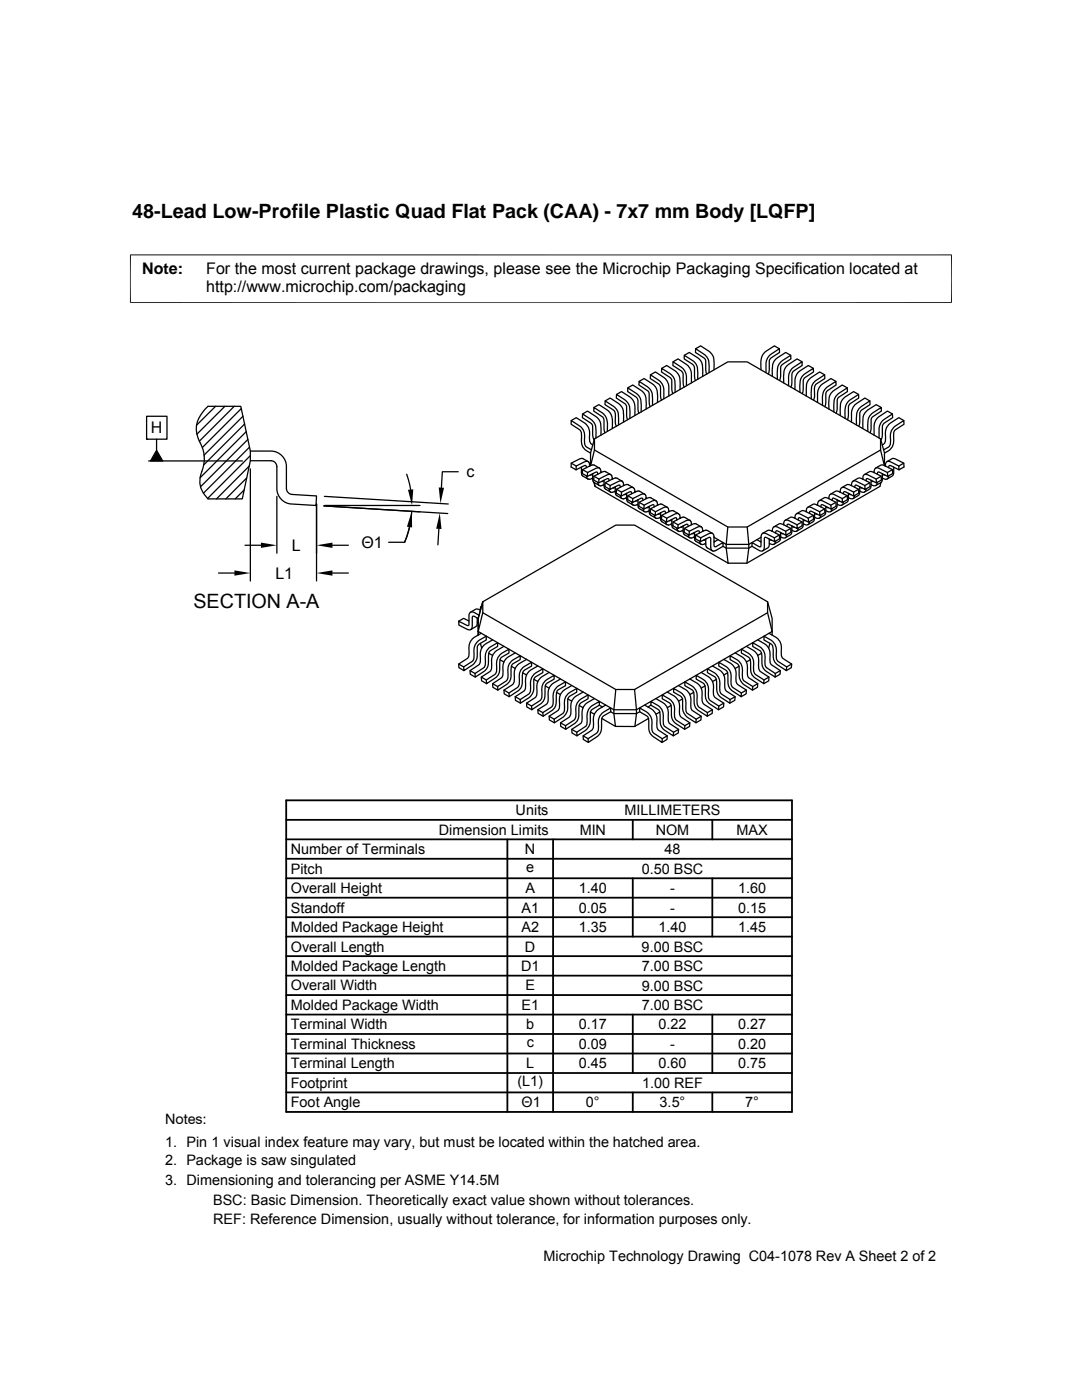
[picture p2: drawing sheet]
<svg xmlns="http://www.w3.org/2000/svg" width="216mm" height="279mm" viewBox="0 0 216 279" stroke-linecap="round" stroke-linejoin="round" font-family="sans-serif">
<g fill="none" stroke="#000" stroke-width=".25">
<path d="M123 78.7l1-.6a3.6 3.6 0 0 1 2.7 3v1.8M125.3 77.4l1-.6a3.7 3.7 0 0 1 2.6 2.5v2.3M127.5 76.1l1-.6a3.8 3.8 0 0 1 2.6 2.4l.1 2.4M129.8 74.8l1-.6a3.7 3.7 0 0 1 2.7 2.9v1.9M132 73.5l1-.6a3.5 3.5 0 0 1 2.7 2.9v1.9M132.5 79.6a4.4 4.4 0 0 0-.7-3.4l-2-1.4v.7l1.9 1.4 .1 .4v1.7l.2 .9M134.3 72.2l1-.6a3.7 3.7 0 0 1 2.7 2.9v1.9M134.7 78.3v-1.4a2.5 2.5 0 0 0-1-2.3l-1.7-1.1v.7l1.7 1.1 .3 .5a5.8 5.8 0 0 0 .3 2.7M136.5 70.9l1-.6a3.6 3.6 0 0 1 2.6 2.4l.1 2.4M137 77a4.4 4.4 0 0 0-.7-3.4l-2-1.4v.7l1.6 1.1 .4 .5v1.9l.2 .9M138.8 69.6l1-.6a3.6 3.6 0 0 1 2.7 2.9v1.9M139.3 75.7l-.1-1.3a2.62 2.62 0 0 0-1-2.4l-1.7-1.1v.7l2 1.4 .1 .4v1.7l.2 .8"/>
<path d="M141.5 74.4v-1.4a2.56 2.56 0 0 0-1-2.3l-1.7-1.1v.7l1.9 1.4 .1 2.1 .2 .9M152.8 74.4a4.4 4.4 0 0 1 .7-3.4l2-1.4 .1 .7-1.7 1.1-.4 .5v1.9l-.2 .9M155.1 75.7v-1.4a2.59 2.59 0 0 1 1-2.3l1.7-1.1v.7l-1.7 1.1-.3 .5a5.8 5.8 0 0 1-.2 2.7M155.5 69.6l-1-.6a3.6 3.6 0 0 0-2.7 2.9v1.9M157.3 77a4.4 4.4 0 0 1 .7-3.4l2-1.4 .1 .7-2 1.4-.1 .4v1.7l-.2 .9M157.8 70.9l-1-.6a3.8 3.8 0 0 0-2.6 2.4l-.1 2.4M159.6 78.3v-1.3a2.6 2.6 0 0 1 1-2.4l1.7-1.1v.7l-1.8 1.2-.2 .4v1.9l-.2 .8M160 72.2l-1-.6a3.7 3.7 0 0 0-2.6 2.4v2.4M161.9 79.6v-1.3a2.58 2.58 0 0 1 1-2.4l1.6-1.1 .1 .7-1.7 1.1a2.17 2.17 0 0 0-.4 1.9l-.2 1.4M162.3 73.5l-1-.6a3.7 3.7 0 0 0-2.7 2.9v1.9M164.5 74.8l-.9-.6a3.8 3.8 0 0 0-2.7 2.5v2.3M166.8 76.1l-1-.6a3.7 3.7 0 0 0-2.7 2.9v1.9"/>
<path d="M169.1 77.4l-1-.6a3.9 3.9 0 0 0-2.6 2.5l-.1 2.3M171.3 78.7l-1-.6a3.8 3.8 0 0 0-2.6 2.5l-.1 2.3M29.3 83.1h4v4.6h-4zM29.3 87.7h.1M29.7 92h18.7M31.2 87.7v2.2M31.2 89.9l1.3 2.1h-2.5zM40.9 81.6l.6-.5h6.5l2 8.9v1.9l-1.7 7.7h-6.8a5 5 0 0 1-1-6.2 6.9 6.9 0 0 0-.8-5.6 5.3 5.3 0 0 1 1.2-6.2zM43 81.1l-3.8 3.8M44.9 81.1l-5.6 5.6M46.7 81.1l-6.9 7M48.2 81.5l-7.8 7.8"/>
<path d="M48.5 83.1l-7.8 7.7M48.7 97.8l-1.8 1.8M48.8 84.6l-8.1 8.2M49.1 86.1l-9.2 9.3M49.2 95.4l-4.1 4.2M49.5 87.7l-9.5 9.5M49.7 93l-6.5 6.6M49.8 89.2l-9.2 9.2M50 90.9l-8.6 8.6M50 90h4.1a3.1 3.1 0 0 1 3 3.1v4.4l.4 .8 .8 .4 4.9 .3-.1 1.9-4.9-.3a3.1 3.1 0 0 1-3-3.1v-4.7a1.2 1.2 0 0 0-1.1-.9h-4.1M50 93.6v22.4M55.2 99.1v11.3"/>
<path d="M64.7 99.1l24.8 1.5M81.2 94.6l.7 3.1M91.4 94.1h-3.1l-.2 3.2M114 83.9l1-.5 1.7 1a3.6 3.6 0 0 1 .9 3.5l.2 .4 .5 .5M114 92.4l1 .6M116 93.2l.1 1.6 1.2 .8M116.2 93.7l1 .6M116.2 82.6l1-.6a3.9 3.9 0 0 1 2.6 2.5l.1 2.3M117 95l.3 .6M117.3 92.1l-1.3-.6-2 .9v.8l.9 .6M117.3 92.1l-.7 .1-1.6 .8-.1 .8 1.9-.9 .2 .1v.3M117.3 92.1l.3 .3v.6"/>
<path d="M117.6 92.9l.2 .1M118 89.8l-.9-.6a1.99 1.99 0 0 1-.4-1.9 2.39 2.39 0 0 0-1-2.3l-1.7-1.1v.8l1.6 1a2.19 2.19 0 0 1 .4 2 2.51 2.51 0 0 0 1.8 2.7M118.3 94.6l-.5 .2M118.3 94.6l.1 1.5 1.2 .8M118.3 95.4l-.4 .2h-.6M118.5 95l1 .6M118.5 81.3l1-.5a3.6 3.6 0 0 1 2.7 2.9v1.8M118.5 96.3l.2 .8 26.6 15.3M118.6 87.6l26.6-15.4h3.9l26.6 15.4v2.2l-26.6 15.4h-3.9l-26.6-15.4zM118.6 87.6l-.8 2.8v2.5M118.6 89.8l-.7 3.1M118.9 87.4v-1.4a2.59 2.59 0 0 0-1-2.3l-1.7-1.1v.8l1.7 1 .3 .5a5.7 5.7 0 0 0 .3 2.9"/>
<path d="M119.3 96.3l.3 .6M119.6 93.4l-1.3-.6-2.1 .9v.8l1 .6M119.6 93.4l-.7 .1-1.7 .8v.8l1.8-.9 .2 .1 .1 .4M119.6 93.4l.3 .5v.4M119.9 94.2l.1 .1M120.5 95.9l-.5 .2M120.5 95.8l.1 1.6 1.2 .8M120.5 96.7l-.6 .3-.3-.1M120.8 96.3l1 .6M120.8 80l1-.6a3.6 3.6 0 0 1 2.6 2.9v1.9M121.2 86.1a4 4 0 0 0-1-3.7l-1.7-1.1v.7l1.9 1.4 .1 .4v1.8l.2 .8M121.5 97.6l.3 .6"/>
<path d="M121.9 94.7l-1.4-.6-2 .9v.8l1 .6M121.9 94.7l-.7 .1-1.7 .8v.8l1.8-.9 .2 .1v.3M121.9 94.7l.2 .3 .1 .6M122.2 95.5l.1 .1M122.8 97.2l-.5 .2M122.8 97.2l.1 1.5 1.2 .8M122.8 98l-.4 .2h-.6M123 97.6l1 .6M123.4 84.8v-1.4a2.47 2.47 0 0 0-1-2.3l-1.6-1.1-.1 .8 1.7 1a2.18 2.18 0 0 1 .4 1.9l.2 1.4M123.8 98.9l.3 .6M124.1 96l-.7 .1-1.6 .8-.1 .8 1.8-.9 .2 .1 .1 .4M124.1 96l.2 .3 .1 .6"/>
<path d="M124.1 96l-1.3-.6-2 .9-.1 .8 1 .6M124.4 96.8l.1 .1M125 98.6l-.5 .1M125 98.4l.1 1.6 1.2 .8M125 99.3l-.6 .3-.3-.1M125.3 98.9l1 .6M125.7 83.5v-1.4a2.54 2.54 0 0 0-1-2.3l-1.7-1.1v.7l1.8 1.2 .2 .4v1.9l.2 .9M126.4 97.3l-.7 .1-1.7 .8v.8l1.8-.9 .2 .1v.4M126.4 97.3l-1.3-.6-2.1 .9v.8l1 .6M126.4 97.3l.3 .5v.4M126.7 98.1l.1 .1M127.3 99.8l-.5 .2"/>
<path d="M127.3 99.8l.1 1.5 1.2 .8M128 82.2v-1.3a2.58 2.58 0 0 0-1-2.4l-1.7-1.1-.1 .7 2 1.4 .1 .4v1.7l.2 .9M128.6 98.6h-.3l-.4 .1-1.6 .8-.1 .8 1.8-.9 .2 .1 .1 .4M128.6 98.6l.2 .3 .1 .6M128.6 98.6l-1.3-.6-2 .9-.1 .8 1 .6M128.9 99.4l.1 .1M130.2 80.9v-1.4a2.49 2.49 0 0 0-1-2.3l-1.7-1.1v.7l1.9 1.4 .1 2.1 .2 .9M130.9 99.9l-.7 .1-1.7 .8v.8l1.8-.9 .2 .1v.4M130.9 99.9l.3 .5v.4M130.9 99.9l-1.3-.6-2.1 .9v.8l1 .6M163.4 99.9l1.4-.6 2 .9v.8l-1 .6M164.1 80.9v-1.3a2.68 2.68 0 0 1 1-2.4l1.7-1.1v.7l-1.8 1.2-.2 .4v1.9l-.2 .9"/>
<path d="M165.4 99.5l.2-.8 .4-.1 2.1 .9v.8l-1.8-.9-.2 .1v.4M165.4 99.4l-.1 .1M165.7 98.6l1.3-.6 2.1 .9v.8l-1 .6M166.4 82.2v-1.4a2.55 2.55 0 0 1 1-2.3l1.7-1.1v.7l-1.7 1.1-.3 .5a5.8 5.8 0 0 1-.3 2.8M167 99.8l.5 .2M167 99.8l-.1 1.5-1.2 .8M167.7 98.1l-.1 .1M167.7 98.2a.69 .69 0 0 1 .1-.8 .69 .69 0 0 1 .9 0l1.6 .8v.8l-1.7-.9-.3 .1v.4M168 97.3l1.3-.6 2 .9v.8l-1 .6M168.6 83.5a4 4 0 0 1 1-3.7l1.7-1.1v.7l-1.9 1.4-.1 .4v1.7l-.2 .9M169.1 98.9l-1 .6M169.3 98.6l.5 .1"/>
<path d="M169.3 98.4l-.1 1.6-1.2 .8M169.9 96.9a.69 .69 0 0 1 .2-.8 .69 .69 0 0 1 .8 0l1.7 .8v.8l-1.8-.9-.2 .1v.4M169.9 96.8l-.1 .1M170.2 96l1.3-.6 2.1 .9v.8l-1 .6M170.6 98.9l-.1 .4a.7 .7 0 0 1-1.2 0M170.9 84.8v-1.3a2.56 2.56 0 0 1 1-2.4l1.7-1.1v.8l-1.7 1-.3 .5v1.9l-.2 .9M171.3 97.6l-1 .6M171.6 97.2l-.2 1.5-1.2 .8M171.6 97.2l.4 .2M172.2 95.6a.69 .69 0 0 1 .2-.8 .69 .69 0 0 1 .8 0l1.6 .8 .1 .8-1.8-.9-.3 .1v.3M172.2 95.5l-.1 .1M172.5 94.7l1.3-.6 2 .9 .1 .8-1 .6"/>
<path d="M172.8 97.6l-.1 .4a.72 .72 0 0 1-1.1 0M173.1 86.1v-1.4a2.56 2.56 0 0 1 1-2.3l1.7-1.1 .1 .7-2 1.4-.1 2.2-.2 .8M173.6 96.3l-1 .6M173.6 80l-1-.6a3.7 3.7 0 0 0-2.7 2.9v1.9M173.8 95.8l-.1 1.6-1.2 .8M173.8 95.9l.5 .2M174.4 94.3a.69 .69 0 0 1 .2-.8 .69 .69 0 0 1 .8 0l1.7 .8v.8l-1.8-.9-.2 .1v.4M174.4 94.2l-.1 .1M174.7 93.4l1.3-.6 2.1 .9v.8l-1 .6M175.1 96.3l-.1 .3a.71 .71 0 0 1-1.2 .1M175.4 87.4a4.5 4.5 0 0 1 .7-3.4l2-1.4v.8l-1.7 1-.3 .5a5.7 5.7 0 0 1-.3 2.9M175.7 87.6l.8 2.8v2.5l-.8-3.1"/>
<path d="M175.8 96.3l-.2 .8-26.6 15.3h-3.7M175.8 95l-1 .6M175.8 81.3l-1-.5a3.6 3.6 0 0 0-2.6 2.8l-.1 1.9M176.1 94.6l.5 .2M176.1 94.6l-.1 1.5-1.2 .8M176.3 89.8l1-.6a1.97 1.97 0 0 0 .4-1.8 2.48 2.48 0 0 1 .9-2.4l1.7-1.1 .1 .8-1.7 1a1.94 1.94 0 0 0-.4 1.9 2.62 2.62 0 0 1-1.8 2.8M176.7 93l.2-.8 .2-.1 .6 .1 1.6 .8 .1 .8-1.8-.9-.2 .1-.1 .3M176.7 92.9l-.1 .1M177 92.1l1.3-.6 2 .9 .1 .8-1 .6M177.3 95l-.1 .4a.72 .72 0 0 1-1.1 0M178.1 93.7l-1 .6M178.1 82.6l-1-.6a3.7 3.7 0 0 0-2.7 2.9v1.9"/>
<path d="M178.3 93.2l-.1 1.6-1.2 .8M180.3 83.9l-1-.5-1.6 1a3.5 3.5 0 0 0-1 3.4l-.1 .5-.6 .5M180.3 92.4l-1 .6M43.6 114.4h3.2M48.9 108.8h3.2M63.2 100.6v15.4M64.6 101l24.7 1.5M64.7 100.9h19.1M66.3 108.8h3.2M66.3 114.4h3.2M81.7 105.2l-.9 3M82.2 102a18.3 18.3 0 0 1-1.5 6.2h-3.1"/>
<path d="M87.6 105.6l-.2 3.1M126 100.2l.1 .4 .2 .2M127.3 100.6l-.4 .2h-.6M127.5 100.2l1 .6M128.3 101.5l.3 .6M129.5 101l.1 1.6 1.3 .8M129.5 101.9l-.4 .2h-.5M129.5 101.2l-.4 .1M129.8 101.5l1 .6M130.5 102.8l.4 .6M131.2 100.7l.1 .1M131.8 102.4l.1 1.5 1.2 .8"/>
<path d="M131.8 103.2l-.4 .2h-.5M131.8 102.4l-.5 .2M132 102.8l1 .6M132.8 104.1l.3 .6M133.1 101.2l-1.3-.6-2 .9v.8l.9 .6M133.1 101.2h-.3l-.4 .1-1.6 .8-.1 .8 1.8-.9 .3 .1v.4M133.1 101.2l.2 .3 .2 .6M133.5 102v.1M134 103.7l.2 1.5 1.2 .8M134 104.5l-.4 .2h-.5M134 103.8l-.4 .1M134.3 104.2l1 .5"/>
<path d="M135 105.4l.4 .6M135.4 102.5l-.7 .1-1.7 .8v.8l1.8-.9 .2 .1v.4M135.4 102.5l-1.3-.6-2.1 .9v.8l1 .6M135.4 102.5l.2 .3 .1 .6M135.7 103.3l.1 .1M136.3 105l.1 1.5 1.2 .8M136.3 105.8l-.6 .3-.3-.1M136.3 105.1l-.5 .1M136.5 105.5l1 .5M137.3 106.7l.1 .4 .2 .2M137.6 103.8l-1.3-.6-2 1v.7l1 .6M137.6 103.8l-.7 .1-1.6 .8v.8l1.8-.9 .2 .1v.4"/>
<path d="M137.6 103.8l.3 .5 .1 .4M138 104.6l.1 .1M138.6 106.4l-.5 .1M138.6 106.3l.1 1.5 1.2 .8M138.6 107.1l-.4 .2h-.6M138.8 106.8l1 .5M139.6 108l.3 .6M139.9 105.1l.2 .3 .1 .6M139.9 105.1l-1.3-.6-2.1 1v.7l1 .6M139.9 105.1l-.7 .1-1.7 .8v.8l1.8-.9 .2 .1 .1 .4M140.2 105.9l.1 .1M140.8 107.6l.1 1.5 1.2 .8"/>
<path d="M140.8 108.4l-.4 .2h-.5M140.8 107.7l-.5 .1M142.2 106.4l-.7 .1-1.7 .8v.8l1.9-.8 .1 .2v2l.3 .4M142.2 106.4l.3 .5v2.1l.4 .1 1.4-.8v.7l-1.6 .9h-.6M142.2 106.4l-1.3-.6-2.1 1v.7l1 .6M142.5 107.2l2.4 1.4h4.5l2.4-1.4M142.5 108l.1 .1M143.3 107.7l-.8 .5M144.3 109l.6 .4h4.5l.7-.4M145.2 105.2l-.3 4.2 .4 3M149.1 105.2l.3 4.2-.4 3M150.1 108.3l1.3 .8h.3l.2-2.2 .1-.3 .3-.2 .6 .1 1.6 .8 .1 .8-2-.8-.1 .2v1.7a.64 .64 0 0 1-.3 .7 .64 .64 0 0 1-.8-.1l-1.3-.8z"/>
<path d="M151 107.7l.8 .5M151.8 108l-.1 .1M152.2 106.4l1.3-.6 2 1 .1 .7-1 .6M153.5 107.6l-.1 1.5-1.2 .8M153.5 107.7l.5 .1M154.1 105.9l-.1 .1M154.1 106l.2-.8 .4-.1 .4 .1 1.7 .8v.8l-1.8-.9-.2 .1v.4M154.4 105.1l1.3-.6 2.1 1v.7l-1 .6M154.8 108l-.1 .4a.72 .72 0 0 1-1.2 0M155.5 106.8l-1 .5M155.8 106.3l-.1 1.5-1.2 .8M155.8 106.4l.5 .1"/>
<path d="M156.4 104.6l-.1 .1M156.4 104.7a.68 .68 0 0 1 .2-.8 .68 .68 0 0 1 .8 0l1.6 .8 .1 .8-1.8-.9-.2 .1-.1 .4M156.7 103.8l1.3-.6 2 1 .1 .7-1 .6M157 106.7a.69 .69 0 0 1-.4 .7 .69 .69 0 0 1-.8-.3M157.8 105.5l-1 .5M158 105.1l.5 .1M158 105l-.1 1.5-1.2 .8M158.6 103.3l-.1 .1M158.6 103.4a.7 .7 0 0 1 .2-.8 .7 .7 0 0 1 .8 0l1.7 .8v.8l-1.8-.9-.2 .1v.4M158.9 102.5l1.3-.6 2.1 .9v.8l-1 .6M159.3 105.4l-.1 .4a.74 .74 0 0 1-1.2 0M160 104.2l-1 .5"/>
<path d="M160.3 103.8l.5 .1M160.3 103.7l-.1 1.5-1.2 .8M160.9 102l-.1 .1M160.9 102.1a.68 .68 0 0 1 .2-.8 .68 .68 0 0 1 .8 0l1.7 .8v.8l-1.8-.9-.2 .1-.1 .4M161.2 101.2l1.3-.6 2 .9 .1 .8-1 .6M161.5 104.1l-.3 .6-.3 .1-.6-.3M162.3 102.8l-1 .6M162.5 102.4l.5 .2M162.5 102.4l-.1 1.5-1.2 .8M163.1 100.7l-.1 .1M163.1 100.8a.7 .7 0 0 1 .2-.8 .7 .7 0 0 1 .8 0l1.7 .8v.8l-1.8-.9-.2 .1v.4M163.8 102.8l-.1 .4a.72 .72 0 0 1-1.2 0"/>
<path d="M164.5 101.5l-.9 .6M164.8 101.2l.5 .1M164.8 101l-.1 1.6-1.2 .8M166.1 101.5l-.4 .6h-.5l-.4-.2M166.8 100.2l-1 .6M168.3 100.2l-.1 .4a.72 .72 0 0 1-1.2 0M91.5 132.5l1 .6M93.6 124l-1.1-.6-1 .6M93.8 133.8l1 .6M95 128.3l.6-.5 1.4-.8v.7l-1.4 .8-.3 .5a4.4 4.4 0 0 1-.7 3.5l-2 1.3-.1-.7 1.7-1.1a1.98 1.98 0 0 0 .4-1.8l.1-1.3zM95.2 123.4l.2 .1M95.2 123.3l-.1 1.5-1.2 .8"/>
<path d="M95.2 124.2h.2M95.4 126v.8M95.6 122.8l-1-.6a.65 .65 0 0 0-.7 0 .65 .65 0 0 0-.3 .7l-.1 1.9-2-.8 .1 .8 1.6 .8 .6 .1 .2-.2 .2-.3 .1-2.1 .3-.1 .8 .4M95.9 128.4l.2 .9M95.9 121.8l-.9-.3-1.1 .7M96 126.4a3.1 3.1 0 0 0-2.4 3.8l-.1 .9-.3 .3-1.7 1.1 .1 .7 1 .6M96 135.1l1 .6M96.1 120.9l-.2 .2-.1 .7M96.3 122.3l-.9 3.7M96.3 120.1l26.6-15.3h3.7l26.6 15.3v2.2l-26.6 15.3h-3.7l-26.6-15.3zM97.3 129.6l.6-.5 1.4-.8v.7l-1.6 .9a4.4 4.4 0 0 0-.3 2.6l-.4 1.1-2.2 1.5v-.7l1.7-1.1a2.02 2.02 0 0 0 .3-1.9l.2-1.2zM97.5 130.4l.8 .4"/>
<path d="M98.3 136.4l1 .6M98.3 127.7a3.1 3.1 0 0 0-2.5 2.6v.6a1.98 1.98 0 0 1-.3 1.8l-1.7 1.1v.8l1 .5M99.5 130.9l.6-.5 1.5-.8v.7l-1.5 .8a1.34 1.34 0 0 0-.4 1.5 2.81 2.81 0 0 1-.9 2.7l-1.7 1.1-.1-.7 1.7-1.1a2.15 2.15 0 0 0 .4-1.9l.1-1.2zM99.8 131.7l.7 .4M100.6 129a3.1 3.1 0 0 0-2.5 2.5v.6a2.19 2.19 0 0 1-.4 1.9l-1.7 1.1 .1 .8 1 .5M100.6 137.7l1 .6M101.8 132.2l.6-.5 1.4-.8v.7l-1.4 .8a1.35 1.35 0 0 0-.4 1.5 2.77 2.77 0 0 1-1 2.8l-1.7 1v-.7l1.7-1.1a2.1 2.1 0 0 0 .3-1.9l.2-1.2zM102 133l.8 .4M102.8 130.3a3.1 3.1 0 0 0-2.4 2.6l-.1 .6a1.98 1.98 0 0 1-.3 1.8l-1.7 1.1v.8l1 .5M102.8 139l1 .6M104.1 133.5l2-1.3v.7l-1.4 .8a1.36 1.36 0 0 0-.5 1.5 2.78 2.78 0 0 1-.9 2.7l-1.7 1.1v-.7l1.6-1.1a2.21 2.21 0 0 0 .4-1.9l.2-1.2zM104.3 134.3l.8 .4"/>
<path d="M105.1 131.6l-1.4 .8a2.63 2.63 0 0 0-1.1 2.9l-.1 1-.3 .4-1.6 1v.8l1 .5M106.3 134.8l.6-.5 1.4-.8v.7l-1.5 .9-.3 .5a4.5 4.5 0 0 1-.7 3.4l-2 1.3v-.7l1.7-1.1a1.98 1.98 0 0 0 .3-1.8l.2-1.2zM106.5 135.6l.8 .4M107.3 132.9a3.1 3.1 0 0 0-2.4 2.6v.6a2.03 2.03 0 0 1-.4 1.9l-1.7 1v.8l1 .5M108.6 136.1l.6-.5 1.4-.8v.7l-1.4 .8a1.32 1.32 0 0 0-.5 1.5 2.79 2.79 0 0 1-.9 2.7l-1.7 1.1v-.7l1.6-1.1a2.12 2.12 0 0 0 .4-1.9l.2-1.2zM108.8 136.9l.8 .4M109.6 134.2l-1.4 .8a3.4 3.4 0 0 0-1.1 3.5l-.1 .4-.3 .4-1.6 1v.8l1 .5M110.8 137.4l.6-.5 1.4-.8v.7l-1.4 .8a1.34 1.34 0 0 0-.4 1.5 2.84 2.84 0 0 1-1 2.8l-1.6 1-.1-.7 1.7-1.1a2.15 2.15 0 0 0 .4-1.9l.1-1.2zM111 138.2l.8 .4M111.8 135.5a3.1 3.1 0 0 0-2.4 2.6v.6a2.19 2.19 0 0 1-.4 1.9l-1.7 1 .1 .8 1 .5M113.1 138.7l.6-.5 1.4-.8v.7l-1.4 .8-.4 .6a4.4 4.4 0 0 1-.7 3.4l-2 1.4v-.8l1.6-1.1a1.97 1.97 0 0 0 .4-1.8l.2-1.3zM113.3 139.5l.8 .4"/>
<path d="M114.1 136.8a3.1 3.1 0 0 0-2.5 2.6v.6a2.01 2.01 0 0 1-.3 1.9l-1.7 1v.8l1 .6M116.4 138.1l-1.4 .8a2.6 2.6 0 0 0-1.1 2.9l-.1 1-.3 .4-1.7 1.1 .1 .7 1 .5M118.6 139.4a3.1 3.1 0 0 0-2.4 2.6l-.1 .6a1.9 1.9 0 0 1-.3 1.9l-1.7 1.1v.7l1 .6M122.9 137.6l-.4 4 .3 3.4M126.6 137.6l.4 4-.3 3.4M129.9 140a3 3 0 0 1 2.5 3.2 2.07 2.07 0 0 0 .3 1.8l1.7 1.1-.1 .8-1.6-1.1a2.53 2.53 0 0 1-1-2.7 1.35 1.35 0 0 0-.4-1.5l-1.4-.9zM130.9 139.4l1.4 .8a3.5 3.5 0 0 1 1 3.5l.1 .4 .3 .4 1.7 1.1-.1 .7-1 .6M132.1 138.7a3.1 3.1 0 0 1 2.5 2.5v.6a2.16 2.16 0 0 0 .4 1.9l1.7 1.1-.1 .7-1.7-1a2.52 2.52 0 0 1-.9-2.7l-.2-1.3-1.7-1.1zM133.1 138.1a3.1 3.1 0 0 1 2.5 3.2 2.05 2.05 0 0 0 .4 1.9l1.6 1.1v.7l-1 .5M134.4 137.4a3.1 3.1 0 0 1 2.5 2.6v.6a1.9 1.9 0 0 0 .3 1.8l1.7 1.1v.8a3.9 3.9 0 0 1-2.7-4.8l-.4-.6-1.4-.8zM135.4 136.8a3.1 3.1 0 0 1 2.4 2.6l.1 .6a1.94 1.94 0 0 0 .3 1.9l1.7 1v.8l-1 .6M136.2 139.5l-.8 .4"/>
<path d="M136.7 136.1l1.3 .8a2.6 2.6 0 0 1 1.1 2.8l.1 1 .3 .4 1.7 1.1-.1 .7-1.7-1a2.49 2.49 0 0 1-.9-2.8 1.28 1.28 0 0 0-.5-1.5l-1.3-.8zM137.6 135.5l1.4 .8a2.6 2.6 0 0 1 1.1 2.9l.1 1 .3 .4 1.7 1-.1 .8-1 .5M138.4 138.2l-.8 .4M138.9 134.8l1.4 .8a3.4 3.4 0 0 1 1 3.4l.2 .5 .3 .3 1.6 1.1v.7l-1.7-1.1a2.45 2.45 0 0 1-.9-2.7 1.44 1.44 0 0 0-.5-1.5l-1.4-.8zM139.9 134.2l1.4 .8a3.4 3.4 0 0 1 1 3.5l.2 .4 .2 .4 1.7 1v.8l-1 .5M140.7 136.9l-.8 .4M141.2 133.5a3.1 3.1 0 0 1 2.4 3.1 2.15 2.15 0 0 0 .4 1.9l1.7 1.1-.1 .7-1.6-1a2.5 2.5 0 0 1-1-2.8 1.34 1.34 0 0 0-.4-1.5l-1.4-.8zM142.2 132.9l1.4 .8a3.4 3.4 0 0 1 1 3.4l.1 .5 .3 .4 1.7 1-.1 .8-1 .5M143 135.6l-.8 .4M143.4 132.2l1.4 .8a2.61 2.61 0 0 1 1.1 2.9l.1 1 .3 .3 1.6 1.1v.7l-1.7-1.1a2.51 2.51 0 0 1-.9-2.7 1.32 1.32 0 0 0-.5-1.5l-1.4-.8zM144.4 131.6a3.1 3.1 0 0 1 2.5 3.2 2.05 2.05 0 0 0 .4 1.9l1.6 1v.8l-1 .5M145.2 134.3l-.8 .4"/>
<path d="M145.7 130.9a3.1 3.1 0 0 1 2.4 2.5v.6a2.03 2.03 0 0 0 .4 1.9l1.7 1.1v.7a3.8 3.8 0 0 1-2.7-4.8l-.3-.4-1.5-.9zM146.7 139l-1 .6M146.7 130.3a3.1 3.1 0 0 1 2.4 3.2 1.9 1.9 0 0 0 .4 1.8l1.7 1.1v.8l-1 .5M147.5 133l-.8 .4M147.9 129.6l1.4 .8a2.59 2.59 0 0 1 1.1 2.8l.1 1 .3 .4 1.6 1.1v.7l-1.7-1.1a2.48 2.48 0 0 1-.9-2.7 1.28 1.28 0 0 0-.5-1.5l-1.4-.8zM148.9 137.7l-1 .6M148.9 129l1.4 .8a2.6 2.6 0 0 1 1.1 2.9l.1 1 .3 .3 1.6 1.1v.8l-1 .5M149.7 131.7l-.8 .4M150.2 128.3a3.1 3.1 0 0 1 2.4 2.5l.1 .6a1.98 1.98 0 0 0 .3 1.9l1.7 1.1v.7l-1.7-1.1a2.47 2.47 0 0 1-1-2.7 1.35 1.35 0 0 0-.4-1.5l-1.4-.8zM151.2 136.4l-1 .6M151.2 127.7a3.1 3.1 0 0 1 2.4 2.6l.1 .6a1.98 1.98 0 0 0 .3 1.8l1.7 1.1v.8l-1 .5M152 130.4l-.8 .4"/>
<path d="M152.4 127a3.1 3.1 0 0 1 2.5 3.1 2.15 2.15 0 0 0 .4 1.9l1.7 1.1-.1 .7-1.7-1.1a2.49 2.49 0 0 1-.9-2.7 1.35 1.35 0 0 0-.4-1.5l-1.5-.8zM153.2 120.1l.9 3.3v2.6l-27.1 15.6h-4.5l-27.1-15.6v-2.6l.9-3.3-.9 3.3v2.6M153.2 122.3l.9 3.7v.7M153.4 135.1l-1 .6M153.4 126.4a3.1 3.1 0 0 1 2.5 2.5v.6a2.19 2.19 0 0 0 .4 1.9l1.7 1.1-.1 .7-1 .6M153.6 128.4l-.2 .9M155.7 133.8l-1 .6M158 132.5l-1 .6M105.1 140.3l1 .6M107.3 141.6l1 .6M109.6 142.9l1 .6M111.8 144.3l1 .5"/>
<path d="M114.1 145.6l1 .5M115.4 140l.6-.5 1.3-.8v.7l-1.3 .9a1.28 1.28 0 0 0-.5 1.4 2.8 2.8 0 0 1-.9 2.8l-1.7 1-.1-.7 1.7-1.1a2.23 2.23 0 0 0 .4-1.9l.1-1.2zM115.6 140.8l.8 .4M116.4 146.9l.9 .5M117.6 141.3l.6-.5 1.4-.8v.7l-1.6 1-.2 .4a4.4 4.4 0 0 1-.7 3.4l-2 1.4v-.8l1.7-1.1a1.9 1.9 0 0 0 .3-1.8l.2-1.3zM117.8 142.1l.8 .4M119.6 140.7l.6 .4M119.9 142.6l.6-.5 1.4-.8v.7l-1.6 1a4.2 4.2 0 0 0-.3 2.5l-.4 1.1-2.2 1.6-.1-.8 1.7-1.1a2.16 2.16 0 0 0 .4-1.9l.1-1.2zM120.1 143.4l2.7 1.6h3.8l2.8-1.6M120.9 140.7a3.1 3.1 0 0 0-2.5 3.2 2.05 2.05 0 0 1-.4 1.9l-1.6 1.1v.7l1 .6M121.9 142l.6 .4h4.5l.6-.4M127.6 141.3a3.1 3.1 0 0 1 2.5 3.2 2.05 2.05 0 0 0 .4 1.8l1.6 1.1v.8l-1.7-1.1a2.47 2.47 0 0 1-.9-2.7l-.2-1.2-1.7-1.2z"/>
<path d="M128.6 140.7a3.1 3.1 0 0 1 2.5 3.2 2.05 2.05 0 0 0 .4 1.9l1.6 1.1v.7l-1 .6M129.9 140.7l-.6 .4M131.7 142.1l-.8 .4M133.1 146.9l-1 .5M133.9 140.8l-.8 .4M135.4 145.6l-1 .5M137.6 144.3l-.9 .5M139.9 142.9l-1 .6M142.2 141.6l-1 .6M144.4 140.3l-1 .6"/>
</g>
<g fill="none" stroke="#000" stroke-width=".36">
<path d="M57.1 159.7h100.9v62.2h-100.9zM57.1 179.2h100.9M57.1 175.3h100.9M57.1 171.4h100.9M57.1 167.5h100.9M57.1 163.6h100.9M101.2 167.5v54.4M110.4 167.5v54.4M126.3 163.6v3.9M126.3 175.3v11.6M142.1 163.6v3.9M142.1 175.3v11.6"/>
<path d="M57.1 190.8h100.9M57.1 186.9h100.9M57.1 183h100.9M57.1 198.6h100.9M57.1 194.7h100.9M57.1 206.4h100.9M57.1 202.5h100.9M57.1 210.2h100.9M57.1 214.1h100.9M57.1 218h100.9M126.3 202.5v11.6M126.3 218v3.9"/>
<path d="M142.1 202.5v11.6M142.1 218v3.9"/>
</g>
<path d="M26 50.8v9.7M189.9 50.8v9.7M189.9 50.9h-164M189.9 60.4h-164" fill="none" stroke="#000" stroke-width=".2"/>
<path d="M31.2 89.9l1.3 2.1h-2.5zM81.4 97.7h1.1l-.3 3.2zM87.5 97.3h1.1l-.7 3.2zM46.8 113.8l3.2 .6-3.2 .5zM52.1 108.3l3.1 .5-3.1 .5zM63.2 108.8l3.1-.5v1zM63.2 114.4l3.1-.6v1.1zM82.2 102v3.3l-1-.2zM87.8 102.4l.3 3.2-1.1-.1z" fill="#000"/>
<g font-size="3.9">
<text x="26.4" y="43.5">48-Lead Low-Profile Plastic Quad Flat Pack (CAA) - 7x7 mm Body [LQFP]</text>
<text x="38.6" y="121.3">SECTION A-A</text>
</g>
<g font-size="3.2">
<text x="28.4" y="54.6">Note:</text>
<text x="41.1" y="54.6">For the most current package drawings, please see the Microchip Packaging Specification located at</text>
<text x="41.1" y="58.3">http://www.microchip.com/packaging</text>
<text x="30.1" y="86.5">H</text>
<text x="93.1" y="95.3">c</text>
<text x="58.3" y="110">L</text>
<text x="72.1" y="109.3">Θ1</text>
<text x="54.9" y="115.5">L1</text>
</g>
<g font-size="2.9">
<text x="87.6" y="166.6">Dimension Limits</text>
<text x="102.9" y="162.7">Units</text>
<text x="115.7" y="166.6">MIN</text>
<text x="124.6" y="162.7">MILLIMETERS</text>
<text x="130.8" y="166.6">NOM</text>
<text x="147" y="166.6">MAX</text>
<text x="58" y="170.5">Number of Terminals</text>
<text x="104.8" y="170.5">N</text>
<text x="132.6" y="170.5">48</text>
<text x="58" y="178.2">Overall Height</text>
<text x="58" y="174.4">Pitch</text>
<text x="104.8" y="178.2">A</text>
<text x="105" y="174.1">e</text>
<text x="115.5" y="178.2">1.40</text>
<text x="128" y="174.4">0.50 BSC</text>
<text x="133.7" y="178.2">-</text>
<text x="147.3" y="178.2">1.60</text>
<text x="58" y="182.1">Standoff</text>
<text x="104.1" y="182.1">A1</text>
<text x="115.5" y="182.1">0.05</text>
<text x="133.7" y="182.1">-</text>
<text x="147.3" y="182.1">0.15</text>
<text x="58" y="186">Molded Package Height</text>
<text x="58" y="189.9">Overall Length</text>
<text x="104.1" y="186">A2</text>
<text x="104.8" y="189.9">D</text>
<text x="115.5" y="186">1.35</text>
<text x="128" y="189.9">9.00 BSC</text>
<text x="131.4" y="186">1.40</text>
<text x="147.3" y="186">1.45</text>
<text x="58" y="197.7">Overall Width</text>
<text x="58" y="193.8">Molded Package Length</text>
<text x="104" y="193.8">D1</text>
<text x="104.8" y="197.7">E</text>
<text x="128" y="193.8">7.00 BSC</text>
<text x="128" y="197.7">9.00 BSC</text>
<text x="58" y="201.6">Molded Package Width</text>
<text x="104" y="201.6">E1</text>
<text x="128" y="201.6">7.00 BSC</text>
<text x="58" y="205.4">Terminal Width</text>
<text x="58" y="209.3">Terminal Thickness</text>
<text x="105" y="205.4">b</text>
<text x="105.1" y="209">c</text>
<text x="115.5" y="209.3">0.09</text>
<text x="115.5" y="205.4">0.17</text>
<text x="131.4" y="205.4">0.22</text>
<text x="133.7" y="209.3">-</text>
<text x="147.3" y="209.3">0.20</text>
<text x="147.3" y="205.4">0.27</text>
<text x="58" y="213.2">Terminal Length</text>
<text x="105" y="213.2">L</text>
<text x="115.5" y="213.2">0.45</text>
<text x="131.4" y="213.2">0.60</text>
<text x="147.3" y="213.2">0.75</text>
<text x="58" y="217.1">Footprint</text>
<text x="58" y="221">Foot Angle</text>
<text x="103.3" y="216.8">(L1)</text>
<text x="104.1" y="221">Θ1</text>
<text x="116.9" y="221">0°</text>
<text x="128.1" y="217.1">1.00 REF</text>
<text x="131.6" y="221">3.5°</text>
<text x="148.7" y="221">7°</text>
<text x="32.9" y="224.3">Notes:</text>
<text x="32.9" y="228.9">1. Pin 1 visual index feature may vary, but must be located within the hatched area.</text>
<text x="32.9" y="232.6">2. Package is saw singulated</text>
<text x="32.9" y="236.5">3. Dimensioning and tolerancing per ASME Y14.5M</text>
<text x="42.5" y="244.3">REF: Reference Dimension, usually without tolerance, for information purposes only.</text>
<text x="42.5" y="240.6">BSC: Basic Dimension. Theoretically exact value shown without tolerances.</text>
<text x="108.4" y="251.7">Microchip Technology Drawing C04-1078 Rev A Sheet 2 of 2</text>
</g>
</svg>
